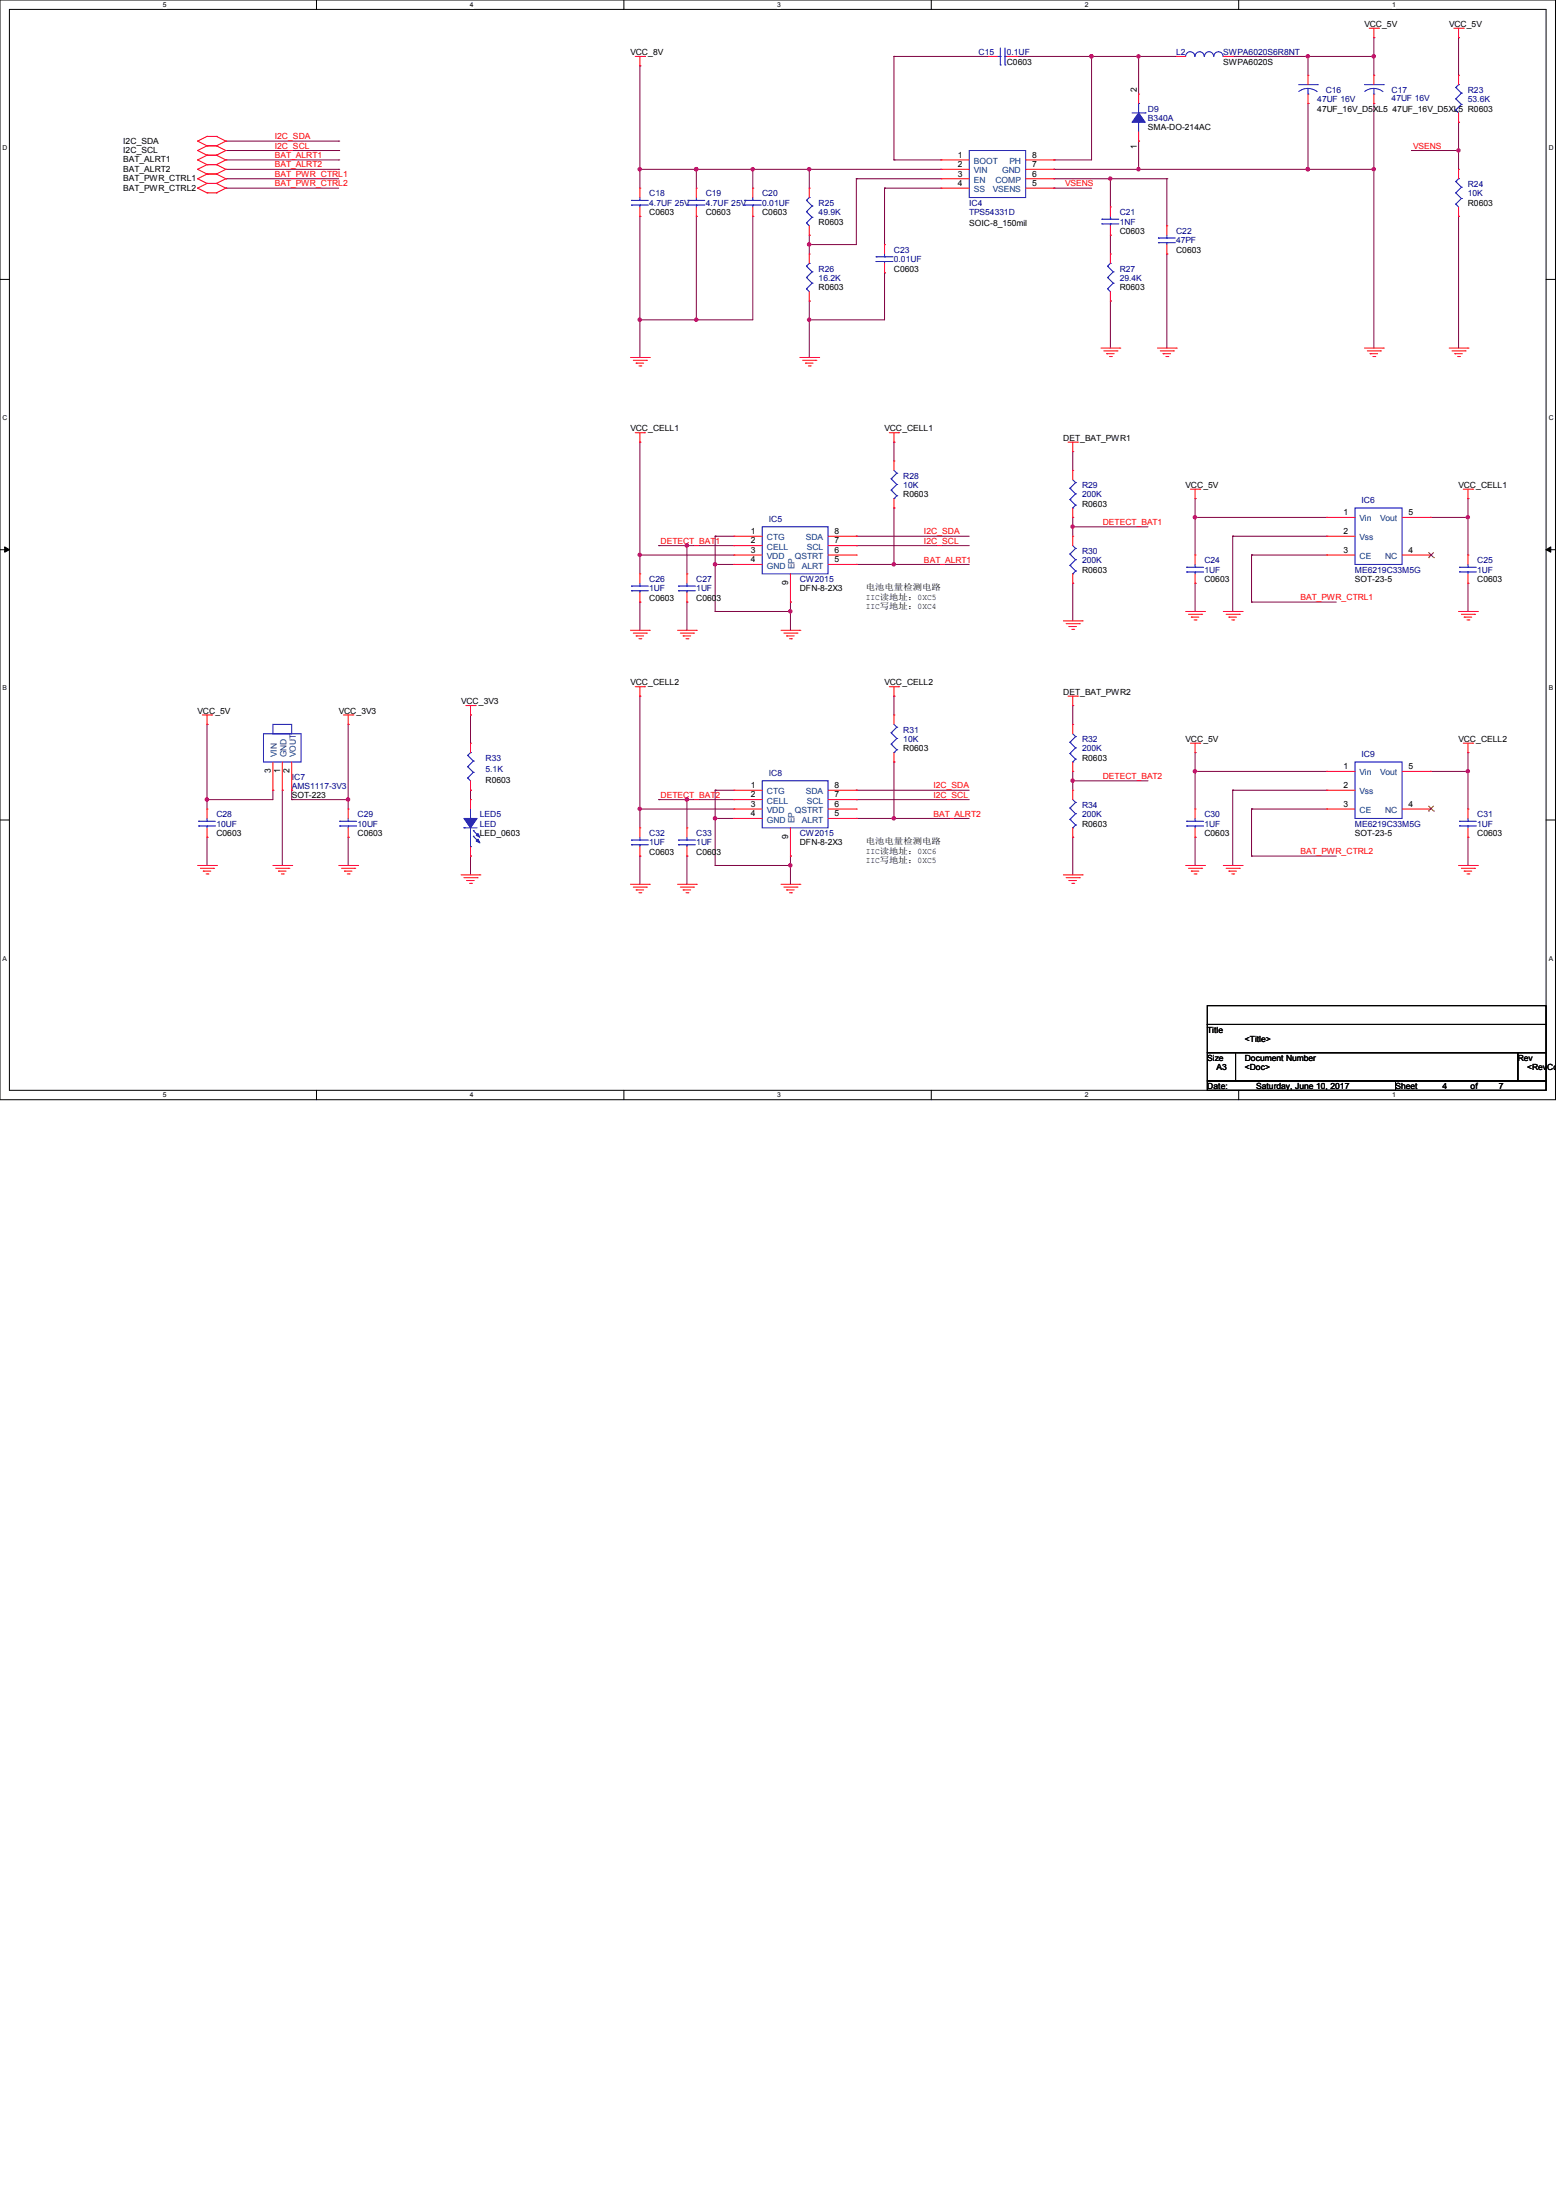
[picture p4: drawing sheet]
<svg xmlns="http://www.w3.org/2000/svg" width="210mm" height="297mm" viewBox="0 0 210 297" stroke-linecap="round" stroke-linejoin="round" font-family="sans-serif">
<path d="M0 0h209.9v148.5h-209.9zM1.3 1.3h207.4v145.9h-207.4z" fill="none" stroke="#000" stroke-width=".13"/>
<g fill="#fff">
<path d="M22 .1h.5v1h-.5z"/>
<path d="M22 147.3h.5v1h-.5z"/>
</g>
<path d="M42.7 0v1.3M42.7 147.2v1.3" fill="none" stroke="#000" stroke-width=".13"/>
<g fill="#fff">
<path d="M63.4 .1h.5v1h-.5z"/>
<path d="M63.4 147.3h.5v1h-.5z"/>
</g>
<path d="M84.2 0v1.3M84.2 147.2v1.3" fill="none" stroke="#000" stroke-width=".13"/>
<g fill="#fff">
<path d="M104.9 .1h.5v1h-.5z"/>
<path d="M104.9 147.3h.5v1h-.5z"/>
</g>
<path d="M125.7 0v1.3M125.7 147.2v1.3" fill="none" stroke="#000" stroke-width=".13"/>
<g fill="#fff">
<path d="M146.4 .1h.5v1h-.5z"/>
<path d="M146.4 147.3h.5v1h-.5z"/>
</g>
<path d="M167.2 0v1.3M167.2 147.2v1.3" fill="none" stroke="#000" stroke-width=".13"/>
<g fill="#fff">
<path d="M187.9 .1h.5v1h-.5z"/>
<path d="M187.9 147.3h.5v1h-.5z"/>
<path d="M.3 19.5h.7v1h-.7z"/>
<path d="M209 19.5h.6v1h-.6z"/>
<path d="M.3 55.9h.7v1h-.7z"/>
<path d="M209 55.9h.6v1h-.6z"/>
</g>
<path d="M0 37.7h1.3M208.7 37.7h1.2" fill="none" stroke="#000" stroke-width=".13"/>
<g fill="#fff">
<path d="M.3 92.4h.6v1h-.6z"/>
<path d="M209 92.4h.6v1h-.6z"/>
</g>
<path d="M0 74.2h1.3M208.7 74.2h1.2" fill="none" stroke="#000" stroke-width=".13"/>
<path d="M.6 73.8l.7 .4-.7 .3zM208.7 74.2l.6-.4v.7z" fill="#000" stroke="#000" stroke-width=".13"/>
<g fill="#fff">
<path d="M.3 128.9h.6v1h-.6z"/>
<path d="M209 128.9h.5v1h-.5z"/>
</g>
<path d="M0 110.7h1.3M208.7 110.7h1.2M162.9 135.8h45.8v2.5h-45.8zM162.9 138.3h45.8v3.8h-45.8zM162.9 142.1h3.9v3.8h-3.9zM162.9 145.9h25.4v1.3h-25.4zM166.8 142.1h38.1v3.8h-38.1zM188.3 145.9h20.4v1.3h-20.4zM204.9 142.1h3.8v3.8h-3.8z" fill="none" stroke="#000" stroke-width=".13"/>
<g fill="none" stroke="#800040" stroke-width=".13">
<path d="M30.5 19h15.2M45.7 19h.1M86.4 8.9h.1M86.4 8.9v16.5M120.6 7.6h.1M120.6 7.6h12.7M120.6 7.6v14M137.2 7.6h.1M137.2 7.6h21.5M147.3 7.6h.1M147.3 7.6v14h-5.1M153.7 7.6h.1"/>
<path d="M153.7 19h.1M153.7 7.6v5.1M153.7 19v3.9M166.4 7.6h.1M166.4 7.6h19M176.5 14h.1M176.5 7.6h.1M176.5 7.6v2.6M176.5 14v8.9M185.4 7.6h.1M185.4 5.1h.1M185.4 14h.1"/>
<path d="M185.4 5.1v5.1M185.4 14v33M196.8 16.5h.1M196.8 5.1h.1M196.8 5.1v5.1M196.8 16.5v6.4M30.5 24.1h.1M30.5 25.4h.1M30.5 22.9h15.2M30.5 24.1h15.2M30.5 25.4h15.2M30.5 21.6h15.2"/>
<path d="M30.5 20.3h15.2M45.7 20.3h.1M45.7 21.6h.1M45.7 22.9h.1M86.4 22.9h.1M86.4 29.2h.1M86.4 29.2v19.1M86.4 22.9h40.6M94 22.9h.1M94 29.2h.1M94 22.9v2.5M94 29.2v14"/>
<path d="M101.6 29.2h.1M101.6 22.9h.1M101.6 29.2v14h-15.2M101.6 22.9v2.5M109.2 22.9h.1M109.2 31.7h.1M109.2 33h.1M109.2 22.9v2.5M109.2 31.7v2.6M115.6 24.1h.1M115.6 24.1h11.4M115.6 24.1v8.9h-6.4"/>
<path d="M119.4 25.4h.1M119.4 36.8h.1M119.4 36.8v6.4h-10.2M119.4 25.4v7.6M119.4 25.4h7.6M120.6 21.6h.1M120.6 21.6h6.4M142.2 21.6h.1M142.2 22.9h.1M142.2 24.1h.1M142.2 25.4h.1M142.2 22.9h43.2"/>
<path d="M142.2 24.1h15.3M142.2 25.4h5.1M149.9 24.1h.1M149.9 31.7h.1M149.9 24.1v3.8M149.9 31.7v2.6M153.7 22.9h.1M157.5 24.1h.1M157.5 34.3h.1M157.5 24.1v6.4M157.5 34.3v12.7M176.5 22.9h.1"/>
<path d="M185.4 22.9h.1M190.5 20.3h.1M190.5 20.3h6.3M196.8 29.2h.1M196.8 20.3h.1M196.8 29.2v17.8M86.4 43.2h.1M86.4 59.7h.1M86.4 59.7v17.8M94 43.2h.1M109.2 40.6h.1M109.2 43.2h.1"/>
<path d="M109.2 40.6v7.7M120.6 59.7h.1M120.6 59.7v2.5M149.9 40.6h.1M149.9 40.6v6.4M86.4 74.9h.1M86.4 74.9h12.7M88.9 73.7h.1M88.9 73.7h10.2M92.7 73.7h.1M92.7 73.7v3.8M96.5 72.4h.1"/>
<path d="M96.5 76.2h.1M96.5 72.4h2.6M96.5 76.2h2.6M96.5 72.4v10.1M115.6 72.4h.1M115.6 73.7h.1M115.6 76.2h.1M115.6 72.4h15.2M115.6 73.7h15.2M115.6 76.2h15.2M120.6 68.6h.1M120.6 76.2h.1"/>
<path d="M120.6 68.6v7.6M144.8 71.1h.1M144.8 61h.1M144.8 78.7h.1M144.8 69.8h.1M144.8 61v2.5M144.8 69.8v2.6M144.8 78.7v5.1M144.8 71.1h10.1M161.3 69.8h.1M161.3 67.3h.1M161.3 78.7h.1"/>
<path d="M161.3 69.8h17.8M161.3 67.3v7.6M161.3 78.7v3.8M166.4 72.4h.1M166.4 72.4h12.7M166.4 72.4v10.1M168.9 74.9h.1M168.9 74.9h10.2M168.9 74.9v6.4M193 69.8h.1M193 69.8h5.1M198.1 69.8h.1"/>
<path d="M198.1 78.7h.1M198.1 67.3h.1M198.1 67.3v7.6M198.1 78.7v3.8M27.9 97.8h.1M27.9 97.8v11.4M47 97.8h.1M47 97.8v11.4M63.5 96.5h.1M63.5 96.5v3.8M86.4 81.3h.1M86.4 94h.1"/>
<path d="M86.4 81.3v3.8M86.4 94v17.8M92.7 81.3h.1M92.7 81.3v3.8M96.5 82.5h.1M96.5 82.5h10.2M106.7 81.3h.1M106.7 82.5h.1M106.7 81.3v3.8M120.6 94h.1M120.6 94v2.5M144.8 95.2h.1"/>
<path d="M144.8 95.2v2.6M168.9 81.3h.1M168.9 81.3h11.4M27.9 113h.1M27.9 107.9h.1M27.9 113v3.8M36.8 106.7h.1M36.8 106.7v1.2h-8.9M38.1 106.7h.1M38.1 106.7v10.1M39.4 106.7h.1M39.4 107.9h.1"/>
<path d="M39.4 107.9h7.6M39.4 106.7v1.2M47 113h.1M47 107.9h.1M47 113v3.8M63.5 106.7h.1M63.5 115.6h.1M63.5 106.7v1.2M63.5 115.6v2.5M86.4 109.2h.1M86.4 115.6h.1M86.4 115.6v3.8"/>
<path d="M86.4 109.2h12.7M88.9 107.9h.1M88.9 107.9h10.2M92.7 107.9h.1M92.7 115.6h.1M92.7 107.9v3.9M92.7 115.6v3.8M96.5 106.7h.1M96.5 110.5h.1M96.5 116.8h.1M96.5 106.7v10.1M96.5 106.7h2.6"/>
<path d="M96.5 110.5h2.6M96.5 116.8h10.2M106.7 115.6h.1M106.7 116.8h.1M106.7 115.6v3.8M115.6 106.7h.1M115.6 107.9h.1M115.6 110.5h.1M115.6 107.9h15.2M115.6 106.7h15.2M115.6 110.5h15.2M120.6 102.9h.1"/>
<path d="M120.6 110.5h.1M120.6 102.9v7.6M144.8 105.4h.1M144.8 113h.1M144.8 104.1h.1M144.8 104.1v2.6M144.8 113v5.1M144.8 105.4h10.1M161.3 104.1h.1M161.3 101.6h.1M161.3 113h.1M161.3 101.6v7.6"/>
<path d="M161.3 113v3.8M161.3 104.1h17.8M166.4 106.7h.1M166.4 106.7v10.1M166.4 106.7h12.7M168.9 109.2h.1M168.9 115.6h.1M168.9 109.2v6.4M168.9 109.2h10.2M168.9 115.6h11.4M193 104.1h.1M193 104.1h5.1"/>
<path d="M198.1 113h.1M198.1 104.1h.1M198.1 101.6h.1M198.1 101.6v7.6M198.1 113v3.8"/>
</g>
<g fill="#f0f" stroke="#f0f" stroke-width=".13">
<circle cx="27.9" cy="107.9" r=".23"/>
<circle cx="47" cy="107.9" r=".23"/>
<circle cx="86.3" cy="43.2" r=".23"/>
<circle cx="94" cy="22.8" r=".23"/>
<circle cx="86.3" cy="22.8" r=".23"/>
<circle cx="94" cy="43.2" r=".23"/>
<circle cx="109.2" cy="22.8" r=".23"/>
<circle cx="109.2" cy="33" r=".23"/>
<circle cx="109.2" cy="43.2" r=".23"/>
<circle cx="153.6" cy="7.6" r=".23"/>
<circle cx="147.3" cy="7.6" r=".23"/>
<circle cx="176.5" cy="22.8" r=".23"/>
<circle cx="153.6" cy="22.8" r=".23"/>
<circle cx="185.4" cy="22.8" r=".23"/>
<circle cx="185.4" cy="7.6" r=".23"/>
<circle cx="176.5" cy="7.6" r=".23"/>
<circle cx="149.8" cy="24.1" r=".23"/>
<circle cx="101.6" cy="22.8" r=".23"/>
<circle cx="196.8" cy="20.3" r=".23"/>
<circle cx="86.3" cy="74.9" r=".23"/>
<circle cx="92.7" cy="73.6" r=".23"/>
<circle cx="120.6" cy="76.2" r=".23"/>
<circle cx="96.5" cy="76.2" r=".23"/>
<circle cx="106.7" cy="82.5" r=".23"/>
<circle cx="144.8" cy="71.1" r=".23"/>
<circle cx="161.3" cy="69.8" r=".23"/>
<circle cx="198.1" cy="69.8" r=".23"/>
<circle cx="86.3" cy="109.2" r=".23"/>
<circle cx="92.7" cy="107.9" r=".23"/>
<circle cx="120.6" cy="110.5" r=".23"/>
<circle cx="106.7" cy="116.8" r=".23"/>
<circle cx="96.5" cy="110.5" r=".23"/>
<circle cx="144.8" cy="105.4" r=".23"/>
<circle cx="161.3" cy="104.1" r=".23"/>
<circle cx="198.1" cy="104.1" r=".23"/>
</g>
<g fill="none" stroke="#f00" stroke-width=".13">
<path d="M26.7 19h.1M26.7 19l1.2 .7M27.9 18.4h.1M27.9 19.7h.1M27.9 18.4l-1.2 .6M27.9 18.4h1.3M27.9 19.7h1.3M27.9 19.7l-1.2 .6M29.2 18.4h.1M29.2 19.7h.1M29.2 18.4l1.3 .6M29.2 19.7l1.3 .6"/>
<path d="M30.5 19h.1M30.5 19l-1.3 .7M85.7 7.6h1.3M86.4 8.9h.1M86.4 7.6v1.3M87 7.6h.1M133.3 7.6h.1M133.3 7.6h1.3M135.9 7.6h1.3M137.2 7.6h.1M153.7 19h.1M153.7 12.7h.1"/>
<path d="M153.7 12.7v1.3M153.7 17.8v1.2M158.7 7.6h.1M158.7 7.6h1.3M165.1 7.6h1.3M166.4 7.6h.1M176.5 10.2h.1M176.5 14h.1M176.5 10.2v1.2M176.5 12.7v1.3M184.8 3.8h1.3M185.4 5.1h.1"/>
<path d="M185.4 10.2h.1M185.4 14h.1M185.4 3.8v1.3M185.4 10.2v1.2M185.4 12.7v1.3M186.1 3.8h.1M196.2 3.8h1.3M196.8 5.1h.1M196.8 16.5h.1M196.8 10.2h.1M196.8 3.8v1.3M196.8 10.2v1.2"/>
<path d="M196.8 15.2v1.3M197.5 3.8h.1M26.7 20.3h.1M26.7 21.6h.1M26.7 22.9h.1M26.7 24.1h.1M26.7 25.4h.1M26.7 20.3l1.2 .7M26.7 21.6l1.2 .6M26.7 22.9l1.2 .6M26.7 24.1l1.2 .7M26.7 25.4l1.2 .6"/>
<path d="M27.9 21h.1M27.9 22.2h.1M27.9 23.5h.1M27.9 24.8h.1M27.9 26h.1M27.9 21h1.3M27.9 21l-1.2 .6M27.9 22.2h1.3M27.9 22.2l-1.2 .7M27.9 23.5h1.3M27.9 23.5l-1.2 .6M27.9 24.8h1.3"/>
<path d="M27.9 24.8l-1.2 .6M27.9 26h1.3M29.2 21h.1M29.2 22.2h.1M29.2 23.5h.1M29.2 24.8h.1M29.2 26h.1M29.2 21l1.3 .6M29.2 22.2l1.3 .7M29.2 23.5l1.3 .6M29.2 24.8l1.3 .6M30.5 20.3h.1"/>
<path d="M30.5 21.6h.1M30.5 22.9h.1M30.5 24.1h.1M30.5 25.4h.1M30.5 20.3l-1.3 .7M30.5 21.6l-1.3 .6M30.5 22.9l-1.3 .6M30.5 24.1l-1.3 .7M30.5 25.4l-1.3 .6M86.4 29.2h.1M86.4 25.4h.1M86.4 25.4v1.3"/>
<path d="M86.4 27.9v1.3M94 29.2h.1M94 25.4h.1M94 25.4v1.3M94 27.9v1.3M101.6 29.2h.1M101.6 25.4h.1M101.6 25.4v1.3M101.6 27.9v1.3M109.2 34.3h.1M109.2 31.7h.1M109.2 25.4h.1"/>
<path d="M109.2 25.4v1.3M109.2 30.5v1.2M109.2 34.3v1.3M109.2 39.4v1.2M119.4 36.8h.1M119.4 33h.1M119.4 33v1.3M119.4 35.6v1.2M127 21.6h.1M127 22.9h.1M127 24.1h.1M127 25.4h.1"/>
<path d="M127 21.6h3.8M127 22.9h3.8M127 24.1h3.8M127 25.4h3.8M138.4 21.6h3.8M138.4 22.9h3.8M138.4 24.1h3.8M138.4 25.4h3.8M142.2 21.6h.1M142.2 22.9h.1M142.2 24.1h.1M142.2 25.4h.1"/>
<path d="M149.9 31.7h.1M149.9 27.9h.1M149.9 34.3h.1M149.9 27.9v1.3M149.9 30.5v1.2M149.9 34.3v1.3M149.9 39.4v1.2M157.5 34.3h.1M157.5 30.5h.1M157.5 30.5v1.2M157.5 33v1.3M196.8 29.2h.1"/>
<path d="M196.8 22.9h.1M196.8 22.9v1.2M196.8 27.9v1.3M85.1 48.3h2.5M85.5 48.6h1.7M85.7 58.4h1.3M85.9 49h.1M85.9 49h1M86.2 49.4h.3M86.4 59.7h.1M86.4 58.4v1.3M86.5 49.4h.1"/>
<path d="M87 58.4h.1M87.2 48.6h.1M87.6 48.3h.1M107.9 48.3h2.6M108.3 48.6h1.8M108.7 49h.1M108.7 49h1M109.1 49.4h.2M109.2 40.6h.1M109.3 49.4h.1M110.1 48.6h.1M110.5 48.3h.1"/>
<path d="M120 58.4h1.3M120.6 59.7h.1M120.6 58.4v1.3M121.3 58.4h.1M144.1 59.7h1.3M144.8 59.7v1.3M145.4 59.7h.1M148.6 47h2.5M149 47.4h1.7M149.4 47.8h.1M149.4 47.8h1M149.7 48.1h.3"/>
<path d="M149.9 40.6h.1M150 48.1h.1M150.7 47.4h.1M151.1 47h.1M156.2 47h2.5M156.6 47.4h1.8M157 47.8h.1M157 47.8h1M157.4 48.1h.2M157.6 48.1h.1M158.4 47.4h.1M158.7 47h.1"/>
<path d="M184.1 47h2.6M184.5 47.4h1.8M184.9 47.8h.1M184.9 47.8h1M185.3 48.1h.2M185.5 48.1h.1M186.3 47.4h.1M186.7 47h.1M195.6 47h2.5M196 47.4h1.7M196.3 47.8h.1M196.3 47.8h1.1"/>
<path d="M196.7 48.1h.3M197 48.1h.1M197.7 47.4h.1M198.1 47h.1M86.4 77.5h.1M86.4 77.5v1.2M92.7 77.5h.1M92.7 77.5v1.2M99.1 72.4h.1M99.1 73.7h.1M99.1 74.9h.1M99.1 76.2h.1"/>
<path d="M99.1 72.4h3.8M99.1 74.9h3.8M99.1 73.7h3.8M99.1 76.2h3.8M106.7 77.5v3.8M111.8 72.4h3.8M111.8 74.9h3.8M111.8 73.7h3.8M111.8 76.2h3.8M115.6 76.2h.1M115.6 74.9h.1M115.6 73.7h.1"/>
<path d="M115.6 72.4h.1M120.6 62.2h.1M120.6 68.6h.1M120.6 62.2v1.3M120.6 67.3v1.3M144.8 61h.1M144.8 63.5h.1M144.8 69.8h.1M144.8 72.4h.1M144.8 78.7h.1M144.8 63.5v1.3M144.8 68.6v1.2"/>
<path d="M144.8 72.4v1.3M144.8 77.5v1.2M160.7 66h1.2M161.3 67.3h.1M161.3 78.7h.1M161.3 74.9h.1M161.3 66v1.3M161.3 74.9v1.3M161.3 77.5v1.2M161.9 66h.1M179.1 69.8h.1M179.1 72.4h.1"/>
<path d="M179.1 74.9h.1M179.1 69.8h3.8M179.1 72.4h3.8M179.1 74.9h3.8M189.2 69.8h3.8M189.2 74.9h3.8M193 74.9h.1M193 69.8h.1M197.5 66h1.3M198.1 67.3h.1M198.1 78.7h.1M198.1 74.9h.1"/>
<path d="M198.1 66v1.3M198.1 74.9v1.3M198.1 77.5v1.2M198.8 66h.1M27.3 96.5h1.3M27.9 97.8h.1M27.9 96.5v1.3M28.6 96.5h.1M46.4 96.5h1.2M47 97.8h.1M47 96.5v1.3M47.6 96.5h.1"/>
<path d="M62.9 95.2h1.2M63.5 96.5h.1M63.5 95.2v1.3M64.1 95.2h.1M85.1 85.1h2.5M85.5 85.5h1.7M85.7 92.7h1.3M85.9 85.9h.1M85.9 85.9h1M86.2 86.2h.3M86.4 94h.1M86.4 81.3h.1"/>
<path d="M86.4 80v1.3M86.4 92.7v1.3M86.5 86.2h.1M87 92.7h.1M87.2 85.5h.1M87.6 85.1h.1M91.4 85.1h2.6M91.8 85.5h1.8M92.2 85.9h.1M92.2 85.9h1M92.6 86.2h.2M92.7 81.3h.1"/>
<path d="M92.7 80v1.3M92.8 86.2h.1M93.6 85.5h.1M94 85.1h.1M105.4 85.1h2.5M105.8 85.5h1.8M106.2 85.9h.1M106.2 85.9h1M106.6 86.2h.2M106.7 81.3h.1M106.8 86.2h.1M107.6 85.5h.1"/>
<path d="M107.9 85.1h.1M120 92.7h1.3M120.6 94h.1M120.6 96.5h.1M120.6 92.7v1.3M120.6 96.5v1.3M121.3 92.7h.1M143.5 83.8h2.5M143.9 84.2h1.8M144.1 94h1.3M144.3 84.6h.1M144.3 84.6h1"/>
<path d="M144.7 85h.2M144.8 95.2h.1M144.8 97.8h.1M144.8 94v1.2M144.8 97.8v1.3M144.9 85h.1M145.4 94h.1M145.7 84.2h.1M146 83.8h.1M160 82.5h2.6M160.4 82.9h1.8M160.8 83.3h.1"/>
<path d="M160.8 83.3h1M161.2 83.7h.2M161.4 83.7h.1M162.2 82.9h.1M162.6 82.5h.1M165.1 82.5h2.5M165.5 82.9h1.8M165.9 83.3h.1M165.9 83.3h1M166.2 83.7h.3M166.5 83.7h.1M167.3 82.9h.1"/>
<path d="M167.6 82.5h.1M196.8 82.5h2.6M197.2 82.9h1.8M197.6 83.3h.1M197.6 83.3h1M198 83.7h.2M198.2 83.7h.1M199 82.9h.1M199.4 82.5h.1M26.7 116.8h2.5M27.1 117.2h1.7M27.4 117.6h.1"/>
<path d="M27.4 117.6h1M27.8 118h.3M27.9 113h.1M27.9 109.2h.1M27.9 109.2v1.3M27.9 111.8v1.2M28.1 118h.1M28.8 117.2h.1M29.2 116.8h.1M36.8 106.7h.1M36.8 116.8h2.6M36.8 102.9v3.8"/>
<path d="M37.2 117.2h1.8M37.6 117.6h.1M37.6 117.6h1M38 118h.2M38.1 106.7h.1M38.1 102.9v3.8M38.2 118h.1M39 117.2h.1M39.4 116.8h.1M39.4 106.7h.1M39.4 102.9v3.8M45.7 116.8h2.6"/>
<path d="M46.1 117.2h1.8M46.5 117.6h.1M46.5 117.6h1M46.9 118h.2M47 113h.1M47 109.2h.1M47 109.2v1.3M47 111.8v1.2M47.1 118h.1M47.9 117.2h.1M48.3 116.8h.1M62.2 118.1h2.6"/>
<path d="M62.6 118.5h1.8M63 118.9h.1M63 118.9h1M63.4 119.3h.2M63.5 107.9h.1M63.5 115.6h.1M63.5 106.7h.1M63.5 100.3h.1M63.5 100.3v1.3M63.5 105.4v1.3M63.5 107.9v1.3M63.5 114.3v1.3"/>
<path d="M63.6 119.3h.1M64.4 118.5h.1M64.8 118.1h.1M85.1 119.4h2.5M85.5 119.8h1.7M86.4 115.6h.1M86.4 111.8h.1M86.4 111.8v1.2M86.4 114.3v1.3M87.2 119.8h.1M87.6 119.4h.1M91.4 119.4h2.6"/>
<path d="M91.8 119.8h1.8M92.7 115.6h.1M92.7 111.8h.1M92.7 111.8v1.2M92.7 114.3v1.3M93.6 119.8h.1M94 119.4h.1M99.1 106.7h.1M99.1 107.9h.1M99.1 109.2h.1M99.1 110.5h.1M99.1 106.7h3.8"/>
<path d="M99.1 109.2h3.8M99.1 107.9h3.8M99.1 110.5h3.8M105.4 119.4h2.5M105.8 119.8h1.8M106.7 115.6h.1M106.7 111.8v3.8M107.6 119.8h.1M107.9 119.4h.1M111.8 106.7h3.8M111.8 109.2h3.8M111.8 107.9h3.8"/>
<path d="M111.8 110.5h3.8M115.6 110.5h.1M115.6 109.2h.1M115.6 107.9h.1M115.6 106.7h.1M120.6 102.9h.1M120.6 101.6v1.3M143.5 118.1h2.5M143.9 118.5h1.8M144.3 118.9h.1M144.3 118.9h1M144.7 119.3h.2"/>
<path d="M144.8 104.1h.1M144.8 106.7h.1M144.8 113h.1M144.8 102.9v1.2M144.8 106.7v1.2M144.8 111.8v1.2M144.9 119.3h.1M145.7 118.5h.1M146 118.1h.1M160 116.8h2.6M160.4 117.2h1.8M160.7 100.3h1.2"/>
<path d="M160.8 117.6h.1M160.8 117.6h1M161.2 118h.2M161.3 101.6h.1M161.3 113h.1M161.3 109.2h.1M161.3 100.3v1.3M161.3 109.2v1.3M161.3 111.8v1.2M161.4 118h.1M161.9 100.3h.1M162.2 117.2h.1"/>
<path d="M162.6 116.8h.1M165.1 116.8h2.5M165.5 117.2h1.8M165.9 117.6h.1M165.9 117.6h1M166.2 118h.3M166.5 118h.1M167.3 117.2h.1M167.6 116.8h.1M179.1 104.1h.1M179.1 106.7h.1M179.1 109.2h.1"/>
<path d="M179.1 104.1h3.8M179.1 106.7h3.8M179.1 109.2h3.8M189.2 104.1h3.8M189.2 109.2h3.8M193 109.2h.1M193 104.1h.1M196.8 116.8h2.6M197.2 117.2h1.8M197.5 100.3h1.3M197.6 117.6h.1M197.6 117.6h1"/>
<path d="M198 118h.2M198.1 101.6h.1M198.1 113h.1M198.1 109.2h.1M198.1 100.3v1.3M198.1 109.2v1.3M198.1 111.8v1.2M198.2 118h.1M198.8 100.3h.1M199 117.2h.1M199.4 116.8h.1M85.9 120.1h.1"/>
<path d="M85.9 120.1h1M86.2 120.5h.3M86.5 120.5h.1M92.2 120.1h.1M92.2 120.1h1M92.6 120.5h.2M92.8 120.5h.1M106.2 120.1h.1M106.2 120.1h1M106.6 120.5h.2M106.8 120.5h.1"/>
</g>
<g fill="none" stroke="#00f" stroke-width=".13">
<path d="M134.6 7.6h.4M135 8.8h.1M135 7.6h.1M135 6.5v2.3M135.6 7.6h.1M135.6 8.8h.1M135.6 7.6h.3M135.6 6.5v2.3M152.8 15.2h1.8M153.7 16.5h.1M153.7 14h.1M153.7 14v1.2"/>
<path d="M153.7 16.5v1.3M154.6 15.2h.1M161.2 7.6a.61 .61 0 0 0-.6-.6 .61 .61 0 0 0-.6 .6M162.5 7.6a.61 .61 0 0 0-.6-.6 .61 .61 0 0 0-.6 .6M163.8 7.6a.61 .61 0 0 0-.6-.6 .61 .61 0 0 0-.6 .6M165.1 7.6a.61 .61 0 0 0-.7-.6 .61 .61 0 0 0-.6 .6M175.3 11.4h2.5M176.5 12.7h.1M176.5 11.9a2.02 2.02 0 0 1 1.3 .5M176.5 11.9a2 2 0 0 0-1.2 .5M176.5 11.9v.8M177.8 11.4h.1"/>
<path d="M184.1 11.4h2.6M185.4 12.7h.1M185.4 11.9a2.02 2.02 0 0 1 1.2 .5M185.4 11.9a2 2 0 0 0-1.2 .5M185.4 11.9v.8M186.7 11.4h.1M196.5 14.9h.1M196.5 13.3h.1M196.5 11.8h.1M196.5 14.9l.3 .3M196.5 13.3l.7 .8M196.5 11.8l.7 .8"/>
<path d="M196.8 11.4h.1M196.8 11.4l-.3 .4M197.2 14.1h.1M197.2 12.6h.1M197.2 14.1l-.7 .8M197.2 12.6l-.7 .7M85.2 27.1h.1M85.2 27.7h.1M85.2 27.1h2.3M85.2 27.7h2.3M86.4 27.7h.1M86.4 27.1h.1"/>
<path d="M86.4 26.7v.4M86.4 27.7v.2M92.8 27.1h.1M92.8 27.7h.1M92.8 27.1h2.3M92.8 27.7h2.3M94 27.7h.1M94 27.1h.1M94 26.7v.4M94 27.7v.2M100.5 27.1h.1M100.5 27.7h.1"/>
<path d="M100.5 27.1h2.2M100.5 27.7h2.2M101.6 27.7h.1M101.6 27.1h.1M101.6 26.7v.4M101.6 27.7v.2M108.8 39h.1M108.8 37.5h.1M108.8 35.9h.1M108.8 30.1h.1M108.8 28.6h.1M108.8 27.1h.1"/>
<path d="M108.8 39l.4 .4M108.8 37.5l.8 .7M108.8 35.9l.8 .8M108.8 30.1l.4 .4M108.8 28.6l.8 .7M108.8 27.1l.8 .7M109.2 35.6h.1M109.2 26.7h.1M109.2 35.6l-.4 .3M109.2 26.7l-.4 .4M109.6 38.2h.1M109.6 36.7h.1"/>
<path d="M109.6 29.3h.1M109.6 27.8h.1M109.6 38.2l-.8 .8M109.6 36.7l-.8 .8M109.6 29.3l-.8 .8M109.6 27.8l-.8 .8M118.2 34.7h.1M118.2 35.3h.1M118.2 34.7h2.3M118.2 35.3h2.3M119.4 35.3h.1M119.4 34.7h.1"/>
<path d="M119.4 34.3v.4M119.4 35.3v.3M130.8 20.3h7.6v6.4h-7.6zM148.7 29.6h.1M148.7 30.2h.1M148.7 29.6h2.3M148.7 30.2h2.3M149.5 39h.1M149.5 37.5h.1M149.5 35.9h.1M149.5 39l.4 .4M149.5 37.5l.7 .7"/>
<path d="M149.5 35.9l.7 .8M149.9 30.2h.1M149.9 29.6h.1M149.9 35.6h.1M149.9 29.2v.4M149.9 30.2v.3M149.9 35.6l-.4 .3M150.2 38.2h.1M150.2 36.7h.1M150.2 38.2l-.7 .8M150.2 36.7l-.7 .8M156.3 32.1h.1"/>
<path d="M156.3 32.8h.1M156.3 32.1h2.3M156.3 32.8h2.3M157.5 32.8h.1M157.5 32.1h.1M157.5 31.7v.4M157.5 32.8v.2M196.5 27.6h.1M196.5 26h.1M196.5 24.5h.1M196.5 27.6l.3 .3M196.5 26l.7 .8"/>
<path d="M196.5 24.5l.7 .8M196.8 24.1h.1M196.8 24.1l-.3 .4M197.2 26.8h.1M197.2 25.3h.1M197.2 26.8l-.7 .8M197.2 25.3l-.7 .7M85.2 79.1h.1M85.2 79.8h.1M85.2 79.1h2.3M85.2 79.8h2.3M86.4 79.8h.1"/>
<path d="M86.4 79.1h.1M86.4 78.7v.4M86.4 79.8v.2M91.6 79.1h.1M91.6 79.8h.1M91.6 79.1h2.3M91.6 79.8h2.3M92.7 79.8h.1M92.7 79.1h.1M92.7 78.7v.4M92.7 79.8v.2M102.9 71.1h8.9v6.4h-8.9z"/>
<path d="M120.3 64.6h.1M120.3 66.2h.1M120.3 64.6l.7 .8M120.3 66.2l.7 .7M120.6 67.3h.1M120.6 63.5l.4 .4M121 63.9h.1M121 65.4h.1M121 66.9h.1M121 63.9l-.7 .7M121 65.4l-.7 .8M121 66.9l-.4 .4"/>
<path d="M144.4 65.9h.1M144.4 67.4h.1M144.4 74.8h.1M144.4 76.3h.1M144.4 65.9l.8 .8M144.4 67.4l.8 .8M144.4 74.8l.8 .8M144.4 76.3l.8 .8M144.8 68.6h.1M144.8 77.5h.1M144.8 64.8l.4 .4M144.8 73.7l.4 .3"/>
<path d="M145.2 65.2h.1M145.2 66.7h.1M145.2 68.2h.1M145.2 74h.1M145.2 75.6h.1M145.2 77.1h.1M145.2 65.2l-.8 .7M145.2 66.7l-.8 .7M145.2 68.2l-.4 .4M145.2 74l-.8 .8M145.2 75.6l-.8 .7M145.2 77.1l-.4 .4"/>
<path d="M160.1 76.6h.1M160.1 77.2h.1M160.1 76.6h2.3M160.1 77.2h2.3M161.3 77.2h.1M161.3 76.6h.1M161.3 76.2v.4M161.3 77.2v.3M182.9 68.6h6.3v7.6h-6.3zM197 76.6h.1M197 77.2h.1M197 76.6h2.3"/>
<path d="M197 77.2h2.3M198.1 77.2h.1M198.1 76.6h.1M198.1 76.2v.4M198.1 77.2v.3M35.6 99.1h5v3.8h-5zM36.8 97.8h2.6v1.3h-2.6zM120.3 98.9h.1M120.3 98.9l.7 .8M120.6 97.8l.4 .4M121 98.2h.1M121 99.7h.1"/>
<path d="M121 98.2l-.7 .7M121 99.7l-.7 .8M144.8 99.1l.4 .3M145.2 99.4h.1M145.2 99.4l-.8 .8M26.8 110.9h.1M26.8 111.5h.1M26.8 110.9h2.3M26.8 111.5h2.3M27.9 111.5h.1M27.9 110.9h.1M27.9 110.5v.4"/>
<path d="M27.9 111.5v.3M45.8 110.9h.1M45.8 111.5h.1M45.8 110.9h2.3M45.8 111.5h2.3M47 111.5h.1M47 110.9h.1M47 110.5v.4M47 111.5v.3M62.6 111.8h.1M62.6 111.8h1.8M63.1 105h.1"/>
<path d="M63.1 103.5h.1M63.1 102h.1M63.1 105l.4 .4M63.1 103.5l.8 .8M63.1 102l.8 .7M63.5 110.5h.1M63.5 114.3h.1M63.5 101.6h.1M63.5 109.2v1.3M63.5 111.8v2.5M63.5 101.6l-.4 .4M63.9 112.1h.1"/>
<path d="M63.9 112.9h.1M63.9 104.3h.1M63.9 102.7h.1M63.9 112.1l.7 .8M63.9 112.9l.7 .8M63.9 104.3l-.8 .7M63.9 102.7l-.8 .8M85.2 113.4h.1M85.2 114h.1M85.2 113.4h2.3M85.2 114h2.3M86.4 114h.1"/>
<path d="M86.4 113.4h.1M86.4 113v.4M86.4 114v.3M91.6 113.4h.1M91.6 114h.1M91.6 113.4h2.3M91.6 114h2.3M92.7 114h.1M92.7 113.4h.1M92.7 113v.4M92.7 114v.3M102.9 105.4h8.9v6.4h-8.9z"/>
<path d="M120.3 100.5h.1M120.3 100.5l.7 .7M120.6 101.6h.1M121 101.2h.1M121 101.2l-.4 .4M144.4 100.2h.1M144.4 101.7h.1M144.4 109.1h.1M144.4 110.6h.1M144.4 100.2l.8 .8M144.4 101.7l.8 .8M144.4 109.1l.8 .8"/>
<path d="M144.4 110.6l.8 .8M144.8 102.9h.1M144.8 111.8h.1M144.8 107.9l.4 .4M145.2 101h.1M145.2 102.5h.1M145.2 108.3h.1M145.2 109.9h.1M145.2 111.4h.1M145.2 101l-.8 .7M145.2 102.5l-.4 .4M145.2 108.3l-.8 .8"/>
<path d="M145.2 109.9l-.8 .7M145.2 111.4l-.4 .4M160.1 110.9h.1M160.1 111.5h.1M160.1 110.9h2.3M160.1 111.5h2.3M161.3 111.5h.1M161.3 110.9h.1M161.3 110.5v.4M161.3 111.5v.3M182.9 102.9h6.3v7.6h-6.3zM197 110.9h.1"/>
<path d="M197 111.5h.1M197 110.9h2.3M197 111.5h2.3M198.1 111.5h.1M198.1 110.9h.1M198.1 110.5v.4M198.1 111.5v.3"/>
</g>
<path d="M192.8 75.3h.1M192.8 74.6l.7 .7M193.5 75.3h.1M193.5 74.6l-.7 .7M192.8 109.5h.1M192.8 108.8l.7 .7M193.5 109.5h.1M193.5 108.8l-.7 .7" fill="none" stroke="#804000" stroke-width=".13"/>
<g fill="#00f" stroke="#00f" stroke-width=".13">
<path d="M62.6 110.5h1.8l-.9 1.3z" fill-rule="evenodd"/>
<path d="M64.5 113.3l.3 .5-.5-.3z" fill-rule="evenodd"/>
<path d="M64.3 112.8l.2-.3 .3 .5z" fill-rule="evenodd"/>
<path d="M153.7 15.2l.9 1.3h-1.8z" fill-rule="evenodd"/>
</g>
<g font-size="1.2">
<text x="153.4" y="12.4" transform="rotate(-90 153.4 12.4)">2</text>
<text x="153.4" y="20.1" transform="rotate(-90 153.4 20.1)">1</text>
<text x="106.4" y="79" transform="rotate(-90 106.4 79)">9</text>
<text x="36.5" y="104.4" transform="rotate(-90 36.5 104.4)">3</text>
<text x="37.8" y="104.4" transform="rotate(-90 37.8 104.4)">1</text>
<text x="39.1" y="104.4" transform="rotate(-90 39.1 104.4)">2</text>
<text x="106.4" y="113.3" transform="rotate(-90 106.4 113.3)">9</text>
</g>
<g font-size="1.2" fill="#004080">
<text x="107.2" y="76.8" transform="rotate(-90 107.2 76.8)">EP</text>
<text x="37.4" y="102.2" transform="rotate(-90 37.4 102.2)">VIN</text>
<text x="38.6" y="102.2" transform="rotate(-90 38.6 102.2)">GND</text>
<text x="39.9" y="102.2" transform="rotate(-90 39.9 102.2)">VOUT</text>
<text x="107.2" y="111.1" transform="rotate(-90 107.2 111.1)">EP</text>
</g>
<g font-size="1.1">
<text x="184.1" y="3.6">VCC_5V</text>
<text x="195.6" y="3.6">VCC_5V</text>
<text x="85.1" y="7.5">VCC_8V</text>
<text x="135.9" y="8.7">C0603</text>
<text x="165.1" y="8.7">SWPA6020S</text>
<text x="154.9" y="17.6">SMA-DO-214AC</text>
<text x="177.8" y="15.1">47UF_16V_D5XL5</text>
<text x="187.9" y="15.1">47UF_16V_D5XL5 R0603</text>
<text x="16.6" y="19.4">I2C_SDA</text>
<text x="16.6" y="20.7">I2C_SCL</text>
<text x="16.6" y="21.9">BAT_ALRT1</text>
<text x="16.6" y="23.2">BAT_ALRT2</text>
<text x="129.3" y="21.3">1</text>
<text x="129.3" y="22.6">2</text>
<text x="129.3" y="23.8">3</text>
<text x="139.3" y="21.3">8</text>
<text x="139.3" y="22.6">7</text>
<text x="139.3" y="23.8">6</text>
<text x="16.6" y="24.5">BAT_PWR_CTRL1</text>
<text x="16.6" y="25.7">BAT_PWR_CTRL2</text>
<text x="87.6" y="29">C0603</text>
<text x="95.2" y="29">C0603</text>
<text x="102.9" y="29">C0603</text>
<text x="129.3" y="25.1">4</text>
<text x="139.3" y="25.1">5</text>
<text x="198.1" y="27.8">R0603</text>
<text x="110.5" y="30.3">R0603</text>
<text x="130.8" y="30.6">SOIC-8_150mil</text>
<text x="151.1" y="31.6">C0603</text>
<text x="158.7" y="34.1">C0603</text>
<text x="110.5" y="39.2">R0603</text>
<text x="120.6" y="36.7">C0603</text>
<text x="151.1" y="39.2">R0603</text>
<text x="85.1" y="58.3">VCC_CELL1</text>
<text x="119.4" y="58.3">VCC_CELL1</text>
<text x="143.5" y="59.5">DET_BAT_PWR1</text>
<text x="160" y="65.9">VCC_5V</text>
<text x="196.8" y="65.9">VCC_CELL1</text>
<text x="121.9" y="67.1">R0603</text>
<text x="146" y="68.4">R0603</text>
<text x="181.3" y="69.6">1</text>
<text x="190.1" y="69.6">5</text>
<text x="101.3" y="72.1">1</text>
<text x="101.3" y="73.4">2</text>
<text x="101.3" y="74.6">3</text>
<text x="101.3" y="75.9">4</text>
<text x="112.6" y="75.9">5</text>
<text x="112.6" y="74.6">6</text>
<text x="112.6" y="73.4">7</text>
<text x="112.6" y="72.1">8</text>
<text x="146" y="77.3">R0603</text>
<text x="181.3" y="72.1">2</text>
<text x="181.3" y="74.6">3</text>
<text x="190.1" y="74.6">4</text>
<text x="87.6" y="81.1">C0603</text>
<text x="94" y="81.1">C0603</text>
<text x="107.9" y="79.8">DFN-8-2X3</text>
<text x="116.8" y="79.7">电池电量检测电路</text>
<text x="116.9" y="81">IIC读地址：0XC5</text>
<text x="116.9" y="82.3">IIC写地址：0XC4</text>
<text x="162.5" y="78.6">C0603</text>
<text x="182.9" y="78.6">SOT-23-5</text>
<text x="199.4" y="78.6">C0603</text>
<text x="62.2" y="95.1">VCC_3V3</text>
<text x="85.1" y="92.5">VCC_CELL2</text>
<text x="119.4" y="92.5">VCC_CELL2</text>
<text x="143.5" y="93.8">DET_BAT_PWR2</text>
<text x="26.7" y="96.4">VCC_5V</text>
<text x="45.7" y="96.4">VCC_3V3</text>
<text x="121.9" y="101.4">R0603</text>
<text x="160" y="100.2">VCC_5V</text>
<text x="196.8" y="100.2">VCC_CELL2</text>
<text x="39.4" y="107.8">SOT-223</text>
<text x="65.5" y="105.7">R0603</text>
<text x="101.3" y="106.4">1</text>
<text x="101.3" y="107.7">2</text>
<text x="112.6" y="107.7">7</text>
<text x="112.6" y="106.4">8</text>
<text x="146" y="102.7">R0603</text>
<text x="181.3" y="103.8">1</text>
<text x="181.3" y="106.4">2</text>
<text x="190.1" y="103.8">5</text>
<text x="29.2" y="112.9">C0603</text>
<text x="48.3" y="112.9">C0603</text>
<text x="64.8" y="112.9">LED_0603</text>
<text x="101.3" y="108.9">3</text>
<text x="101.3" y="110.2">4</text>
<text x="112.6" y="110.2">5</text>
<text x="112.6" y="108.9">6</text>
<text x="146" y="111.6">R0603</text>
<text x="162.5" y="112.9">C0603</text>
<text x="181.3" y="108.9">3</text>
<text x="182.9" y="112.9">SOT-23-5</text>
<text x="190.1" y="108.9">4</text>
<text x="199.4" y="112.9">C0603</text>
<text x="87.6" y="115.4">C0603</text>
<text x="94" y="115.4">C0603</text>
<text x="107.9" y="114.1">DFN-8-2X3</text>
<text x="116.8" y="114">电池电量检测电路</text>
<text x="116.9" y="115.3">IIC读地址：0XC6</text>
<text x="116.9" y="116.5">IIC写地址：0XC5</text>
<text x="162.9" y="139.4">Title</text>
<text x="162.9" y="143.2">Size</text>
<text x="168" y="143.2">Document Number</text>
<text x="168" y="140.7">&lt;Title&gt;</text>
<text x="204.8" y="143.2">Rev</text>
<text x="162.9" y="147">Date:</text>
<text x="164.2" y="144.5">A3</text>
<text x="168" y="144.5">&lt;Doc&gt;</text>
<text x="169.5" y="147">Saturday, June 10, 2017</text>
<text x="188.3" y="147">Sheet</text>
<text x="194.7" y="147">4</text>
<text x="198.5" y="147">of</text>
<text x="202.3" y="147">7</text>
<text x="206.1" y="144.5">&lt;RevCode</text>
</g>
<g font-size="1.1" fill="#000080">
<text x="132.1" y="7.5">C15</text>
<text x="135.9" y="7.5">0.1UF</text>
<text x="158.7" y="7.5">L2</text>
<text x="165.1" y="7.5">SWPA6020S6R8NT</text>
<text x="154.9" y="15.1">D9</text>
<text x="154.9" y="16.3">B340A</text>
<text x="177.8" y="13.8">47UF 16V</text>
<text x="178.9" y="12.5">C16</text>
<text x="187.8" y="12.5">C17</text>
<text x="187.8" y="13.7">47UF 16V</text>
<text x="198.1" y="12.5">R23</text>
<text x="198.1" y="13.8">53.6K</text>
<text x="87.6" y="26.5">C18</text>
<text x="87.6" y="27.8">4.7UF 25V</text>
<text x="95.2" y="26.5">C19</text>
<text x="95.2" y="27.8">4.7UF 25V</text>
<text x="102.9" y="26.5">C20</text>
<text x="102.9" y="27.8">0.01UF</text>
<text x="110.5" y="27.8">R25</text>
<text x="110.5" y="29">49.9K</text>
<text x="130.8" y="27.8">IC4</text>
<text x="130.8" y="29">TPS54331D</text>
<text x="151.1" y="29">C21</text>
<text x="198.1" y="25.2">R24</text>
<text x="198.1" y="26.5">10K</text>
<text x="120.6" y="34.1">C23</text>
<text x="120.6" y="35.4">0.01UF</text>
<text x="151.1" y="30.3">1NF</text>
<text x="158.7" y="31.6">C22</text>
<text x="158.7" y="32.9">47PF</text>
<text x="110.5" y="36.7">R26</text>
<text x="110.5" y="37.9">16.2K</text>
<text x="151.1" y="36.7">R27</text>
<text x="151.1" y="37.9">29.4K</text>
<text x="121.9" y="64.6">R28</text>
<text x="121.9" y="65.9">10K</text>
<text x="146" y="65.9">R29</text>
<text x="103.7" y="70.4">IC5</text>
<text x="146" y="67.1">200K</text>
<text x="183.8" y="67.9">IC6</text>
<text x="146" y="74.8">R30</text>
<text x="146" y="76">200K</text>
<text x="162.5" y="76">C24</text>
<text x="162.5" y="77.3">1UF</text>
<text x="182.9" y="77.3">ME6219C33M5G</text>
<text x="199.4" y="76">C25</text>
<text x="199.4" y="77.3">1UF</text>
<text x="87.6" y="78.6">C26</text>
<text x="87.6" y="79.8">1UF</text>
<text x="94" y="78.6">C27</text>
<text x="94" y="79.8">1UF</text>
<text x="107.9" y="78.6">CW2015</text>
<text x="121.9" y="98.9">R31</text>
<text x="121.9" y="100.2">10K</text>
<text x="146" y="100.2">R32</text>
<text x="146" y="101.4">200K</text>
<text x="39.4" y="105.2">IC7</text>
<text x="39.4" y="106.5">AMS1117-3V3</text>
<text x="65.5" y="102.7">R33</text>
<text x="65.5" y="104.2">5.1K</text>
<text x="103.7" y="104.7">IC8</text>
<text x="183.8" y="102.2">IC9</text>
<text x="29.2" y="110.3">C28</text>
<text x="29.2" y="111.6">10UF</text>
<text x="48.3" y="110.3">C29</text>
<text x="48.3" y="111.6">10UF</text>
<text x="64.8" y="110.3">LED5</text>
<text x="64.8" y="111.6">LED</text>
<text x="87.6" y="112.9">C32</text>
<text x="94" y="112.9">C33</text>
<text x="107.9" y="112.9">CW2015</text>
<text x="146" y="109.1">R34</text>
<text x="146" y="110.3">200K</text>
<text x="162.5" y="110.3">C30</text>
<text x="162.5" y="111.6">1UF</text>
<text x="182.9" y="111.6">ME6219C33M5G</text>
<text x="199.4" y="110.3">C31</text>
<text x="199.4" y="111.6">1UF</text>
<text x="87.6" y="114.1">1UF</text>
<text x="94" y="114.1">1UF</text>
</g>
<g font-size="1.1" fill="#f00">
<text x="37.1" y="18.8">I2C_SDA</text>
<text x="37.1" y="20.1">I2C_SCL</text>
<text x="37.1" y="21.3">BAT_ALRT1</text>
<text x="37.1" y="22.6">BAT_ALRT2</text>
<text x="37.1" y="23.9">BAT_PWR_CTRL1</text>
<text x="190.7" y="20.1">VSENS</text>
<text x="37.1" y="25.1">BAT_PWR_CTRL2</text>
<text x="143.8" y="25.1">VSENS</text>
<text x="148.8" y="70.9">DETECT_BAT1</text>
<text x="89.1" y="73.4">DETECT_BAT1</text>
<text x="124.7" y="72.1">I2C_SDA</text>
<text x="124.7" y="73.4">I2C_SCL</text>
<text x="124.7" y="75.9">BAT_ALRT1</text>
<text x="175.5" y="81">BAT_PWR_CTRL1</text>
<text x="89.1" y="107.7">DETECT_BAT2</text>
<text x="126" y="106.4">I2C_SDA</text>
<text x="126" y="107.7">I2C_SCL</text>
<text x="148.8" y="105.2">DETECT_BAT2</text>
<text x="126" y="110.2">BAT_ALRT2</text>
<text x="175.5" y="115.3">BAT_PWR_CTRL2</text>
</g>
<g font-size="1.1" fill="#004080">
<text x="131.4" y="22.1">BOOT</text>
<text x="131.4" y="23.4">VIN</text>
<text x="135.2" y="23.4">GND</text>
<text x="136.3" y="22.1">PH</text>
<text x="131.4" y="24.7">EN</text>
<text x="131.4" y="26">SS</text>
<text x="134" y="26">VSENS</text>
<text x="134.4" y="24.7">COMP</text>
<text x="183.5" y="70.4">Vin</text>
<text x="186.2" y="70.4">Vout</text>
<text x="103.5" y="72.9">CTG</text>
<text x="103.5" y="74.2">CELL</text>
<text x="103.5" y="75.5">VDD</text>
<text x="103.5" y="76.8">GND</text>
<text x="107.3" y="75.5">QSTRT</text>
<text x="108.2" y="76.8">ALRT</text>
<text x="108.7" y="72.9">SDA</text>
<text x="108.9" y="74.2">SCL</text>
<text x="183.5" y="72.9">Vss</text>
<text x="183.5" y="75.5">CE</text>
<text x="186.9" y="75.5">NC</text>
<text x="103.5" y="107.2">CTG</text>
<text x="108.7" y="107.2">SDA</text>
<text x="183.5" y="104.7">Vin</text>
<text x="183.5" y="107.2">Vss</text>
<text x="186.2" y="104.7">Vout</text>
<text x="103.5" y="108.5">CELL</text>
<text x="103.5" y="109.8">VDD</text>
<text x="103.5" y="111">GND</text>
<text x="107.3" y="109.8">QSTRT</text>
<text x="108.2" y="111">ALRT</text>
<text x="108.9" y="108.5">SCL</text>
<text x="183.5" y="109.8">CE</text>
<text x="186.9" y="109.8">NC</text>
</g>
<g font-size=".9">
<text x="22" y=".9">5</text>
<text x="63.4" y=".9">4</text>
<text x="104.9" y=".9">3</text>
<text x="146.4" y=".9">2</text>
<text x="187.9" y=".9">1</text>
<text x=".3" y="20.3">D</text>
<text x="209" y="20.3">D</text>
<text x=".3" y="56.7">C</text>
<text x="209" y="56.7">C</text>
<text x=".3" y="93.2">B</text>
<text x="209" y="93.2">B</text>
<text x=".3" y="129.7">A</text>
<text x="209" y="129.7">A</text>
<text x="22" y="148.1">5</text>
<text x="63.4" y="148.1">4</text>
<text x="104.9" y="148.1">3</text>
<text x="146.4" y="148.1">2</text>
<text x="187.9" y="148.1">1</text>
</g>
</svg>
